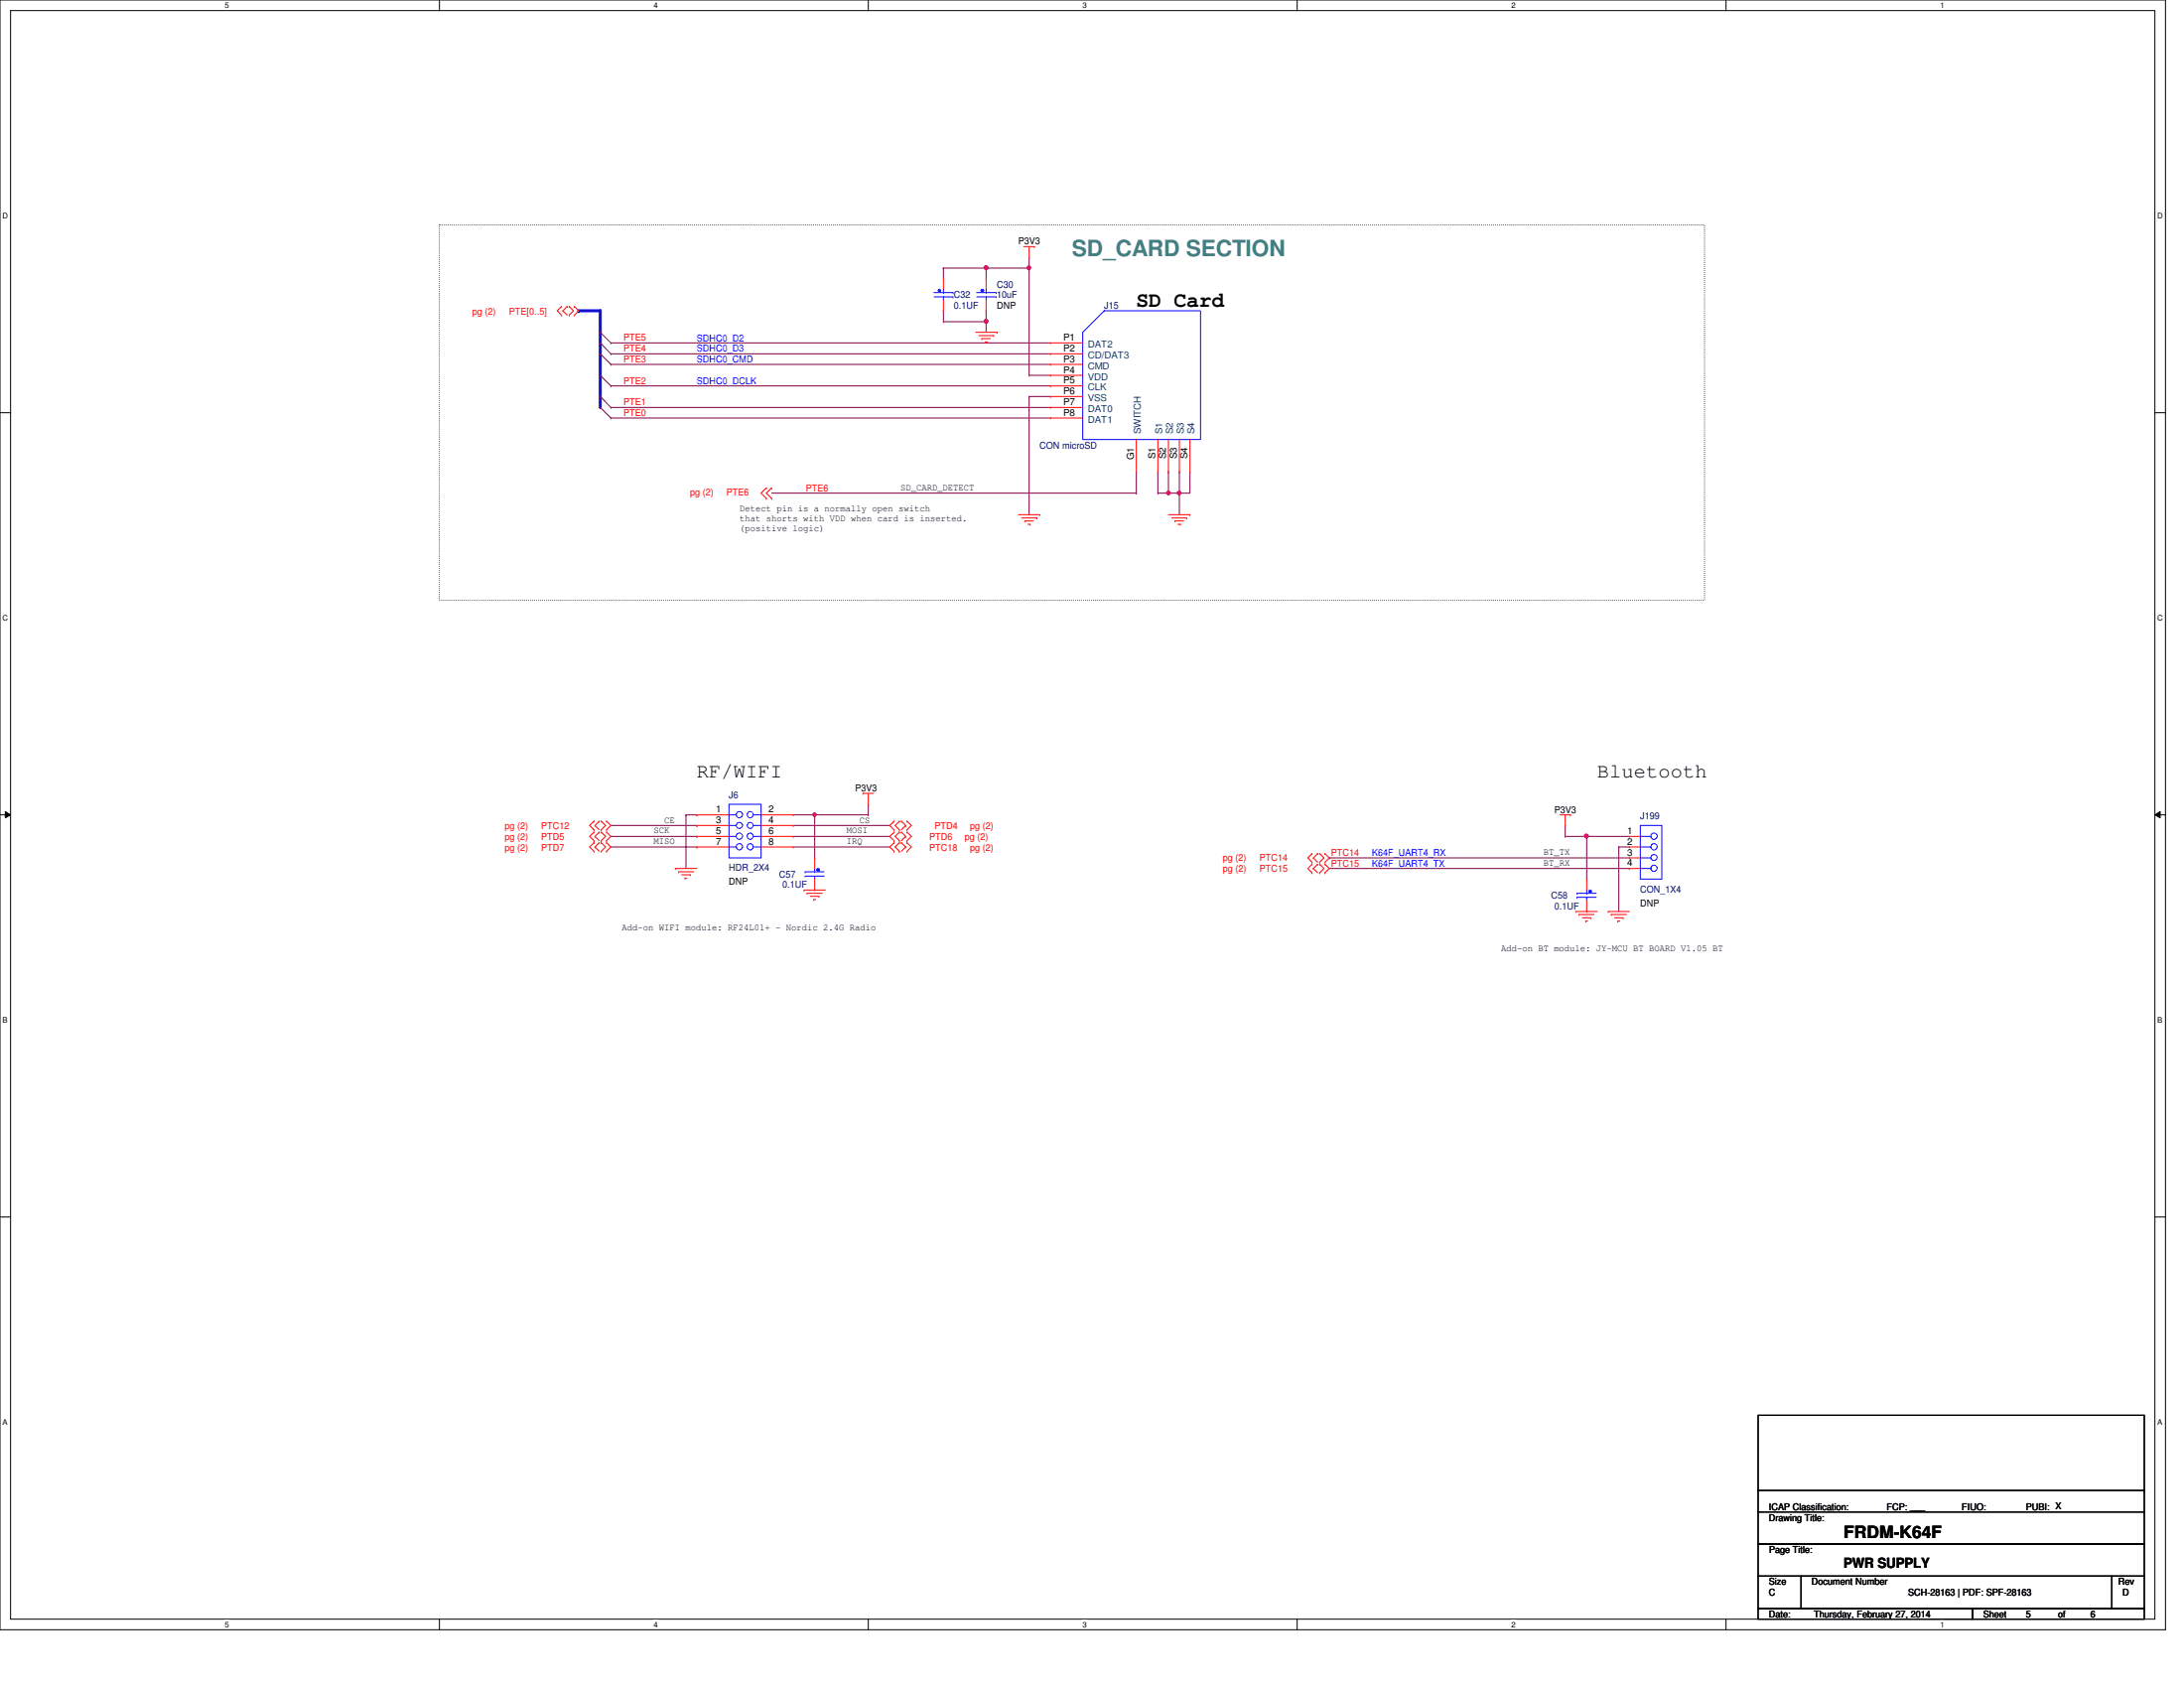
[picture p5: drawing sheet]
<svg xmlns="http://www.w3.org/2000/svg" width="279mm" height="216mm" viewBox="0 0 279 216" stroke-linecap="round" stroke-linejoin="round" font-family="sans-serif">
<path d="M0 0h277v208.4h-277zM1.4 1.4h274.3v205.7h-274.3z" fill="none" stroke="#000" stroke-width=".13"/>
<g fill="#fff">
<path d="M28.8 .1h.5v1.1h-.5z"/>
<path d="M28.8 207.2h.5v1.1h-.5z"/>
</g>
<path d="M56.2 0v1.4M56.2 207.1v1.3" fill="none" stroke="#000" stroke-width=".13"/>
<g fill="#fff">
<path d="M83.7 .1h.5v1.1h-.5z"/>
<path d="M83.7 207.2h.5v1.1h-.5z"/>
</g>
<path d="M111.1 0v1.4M111.1 207.1v1.3" fill="none" stroke="#000" stroke-width=".13"/>
<g fill="#fff">
<path d="M138.5 .1h.6v1.1h-.6z"/>
<path d="M138.5 207.2h.6v1.1h-.6z"/>
</g>
<path d="M165.9 0v1.4M165.9 207.1v1.3" fill="none" stroke="#000" stroke-width=".13"/>
<g fill="#fff">
<path d="M193.4 .1h.5v1.1h-.5z"/>
<path d="M193.4 207.2h.5v1.1h-.5z"/>
</g>
<path d="M220.8 0v1.4M220.8 207.1v1.3" fill="none" stroke="#000" stroke-width=".13"/>
<g fill="#fff">
<path d="M248.2 .1h.6v1.1h-.6z"/>
<path d="M248.2 207.2h.6v1.1h-.6z"/>
<path d="M.3 27.1h.8v1.1h-.8z"/>
<path d="M276 27.1h.7v1.1h-.7z"/>
<path d="M.3 78.5h.8v1.1h-.8z"/>
<path d="M276 78.5h.7v1.1h-.7z"/>
</g>
<path d="M0 52.8h1.4M275.7 52.8h1.3" fill="none" stroke="#000" stroke-width=".13"/>
<g fill="#fff">
<path d="M.3 129.9h.7v1.1h-.7z"/>
<path d="M276 129.9h.6v1.1h-.6z"/>
</g>
<path d="M0 104.2h1.4M.7 103.8l.7 .4-.7 .4zM275.7 104.2l.7-.4v.8zM275.7 104.2h1.3" fill="none" stroke="#000" stroke-width=".13"/>
<path d="M.7 103.8l.7 .4-.7 .4zM275.7 104.2l.7-.4v.8z" fill="#000"/>
<g fill="#fff">
<path d="M.3 181.4h.7v1.1h-.7z"/>
<path d="M276 181.4h.6v1.1h-.6z"/>
</g>
<path d="M0 155.7h1.4M275.7 155.7h1.3" fill="none" stroke="#000" stroke-width=".13"/>
<path d="M56.2 28.8h161.9v48h-161.9z" fill="none" stroke="#000" stroke-width=".13" stroke-dasharray="0 .3"/>
<path d="M76.8 42.5v1.4" fill="none" stroke="#00f" stroke-width=".38"/>
<circle cx="76.8" cy="42.5" r=".19" fill="#00f"/>
<path d="M76.8 43.9v1.4" fill="none" stroke="#00f" stroke-width=".38"/>
<circle cx="76.8" cy="43.9" r=".19" fill="#00f"/>
<path d="M76.8 45.3v2.7" fill="none" stroke="#00f" stroke-width=".38"/>
<circle cx="76.8" cy="45.3" r=".19" fill="#00f"/>
<path d="M76.8 48v2.7" fill="none" stroke="#00f" stroke-width=".38"/>
<circle cx="76.8" cy="48" r=".19" fill="#00f"/>
<path d="M76.8 50.7v1.4" fill="none" stroke="#00f" stroke-width=".38"/>
<circle cx="76.8" cy="50.7" r=".19" fill="#00f"/>
<path d="M74 39.8h2.8" fill="none" stroke="#00f" stroke-width=".38"/>
<circle cx="74" cy="39.8" r=".19" fill="#00f"/>
<path d="M76.8 39.8v2.7" fill="none" stroke="#00f" stroke-width=".38"/>
<circle cx="76.8" cy="39.8" r=".19" fill="#00f"/>
<g fill="none" stroke="#800040" stroke-width=".13">
<path d="M126.2 34.3h.1M126.2 34.3h5.5M126.2 34.3v1.3M131.7 32.9h.1M131.7 34.3h.1M131.7 32.9v15.1M78.1 46.6h.1M78.1 45.3h.1M78.1 49.4h.1M78.1 43.9h.1M78.1 46.6h56.3M78.1 45.3h56.3"/>
<path d="M78.1 49.4h56.3M78.1 43.9h56.3M131.7 48h.1M131.7 48h2.7M150.9 63.1h.1M150.9 63.1v2.7"/>
</g>
<path d="M131.5 34.1l.1-.1 .2 .1v.3l-.2 .1-.1-.1z" fill-rule="evenodd" fill="#f0f"/>
<path d="M131.5 34.1l.1-.1 .2 .1v.3l-.2 .1-.1-.1z" fill="none" stroke="#f0f" stroke-width=".13"/>
<path d="M126.2 39.8h.1M126.2 39.8v1.3M150.9 60.3h.1M150.9 60.3v2.8" fill="none" stroke="#800040" stroke-width=".13"/>
<circle cx="150.8" cy="63" r=".25" fill="#f0f"/>
<circle cx="150.8" cy="63" r=".25" fill="none" stroke="#f0f" stroke-width=".13"/>
<g fill="none" stroke="#800040" stroke-width=".13">
<path d="M78.1 52.1h.1M78.1 53.5h.1M78.1 52.1h56.3M78.1 53.5h56.3M131.7 50.7h.1M131.7 50.7h2.7M131.7 50.7v15.1M145.4 60.3h.1M145.4 60.3v2.8M148.1 60.3h.1M148.1 63.1h.1M148.1 60.3v2.8"/>
<path d="M149.5 60.3h.1M149.5 60.3v2.8h-1.4M152.2 60.3h.1M152.2 60.3v2.8"/>
</g>
<circle cx="149.5" cy="63" r=".25" fill="#f0f"/>
<circle cx="149.5" cy="63" r=".25" fill="none" stroke="#f0f" stroke-width=".13"/>
<path d="M120.7 34.3h.1M120.7 34.3h5.5M98.7 63.1h46.7M145.4 63.1h.1M149.5 63.1h.1M149.5 63.1h2.7M150.9 63.1h.1" fill="none" stroke="#800040" stroke-width=".13"/>
<circle cx="126.2" cy="34.2" r=".26" fill="#f0f"/>
<circle cx="126.2" cy="34.2" r=".26" fill="none" stroke="#f0f" stroke-width=".13"/>
<path d="M120.7 34.3h.1M120.7 39.8h.1M120.7 34.3v1.3M120.7 39.8v1.3M120.7 41.1h.1M120.7 41.1h5.5" fill="none" stroke="#800040" stroke-width=".13"/>
<circle cx="126.2" cy="41.1" r=".26" fill="#f0f"/>
<circle cx="126.2" cy="41.1" r=".26" fill="none" stroke="#f0f" stroke-width=".13"/>
<path d="M126.2 41.1h.1M126.2 41.1v1.4M170.1 111.1h38.3M200.2 105.6h.1M200.2 107h.1M200.2 105.6v1.4M200.2 107h2.8M208.4 111.1h.1" fill="none" stroke="#800040" stroke-width=".13"/>
<circle cx="202.9" cy="106.9" r=".26" fill="#f0f"/>
<circle cx="202.9" cy="106.9" r=".26" fill="none" stroke="#f0f" stroke-width=".13"/>
<g fill="none" stroke="#800040" stroke-width=".13">
<path d="M78.1 105.6h11.1M78.1 107h11.1M78.1 108.3h11.1M89.2 105.6h.1M89.2 107h.1M89.2 108.3h.1M101.5 105.6h12.3M101.5 107h12.3M101.5 108.3h12.3M101.5 104.2h2.7M104.2 104.2h.1M104.2 104.2v5.5"/>
<path d="M111.1 102.9h.1M111.1 102.9v1.3M113.8 107h.1M113.8 105.6h.1M113.8 108.3h.1M170.1 109.7h.1M170.1 109.7h38.3"/>
</g>
<path d="M104 104h.4v.2v.2h-.2h-.2z" fill-rule="evenodd" fill="#f0f"/>
<path d="M104 104h.4v.2v.2h-.2h-.2z" fill="none" stroke="#f0f" stroke-width=".13"/>
<g fill="none" stroke="#800040" stroke-width=".13">
<path d="M76.8 42.5h.1M76.8 43.9h.1M76.8 45.3h.1M76.8 48h.1M76.8 50.7h.1M76.8 52.1h.1M76.8 42.5l1.3 1.4M76.8 43.9l1.3 1.4M76.8 45.3l1.3 1.3M76.8 48l1.3 1.4M76.8 50.7l1.3 1.4M76.8 52.1l1.3 1.4"/>
<path d="M87.8 104.2h.1M87.8 104.2h1.4M87.8 104.2v6.9M89.2 104.2h.1M104.2 104.2h6.9M111.1 104.2h.1M203 107h.1M203 107v5.4M203 107h5.4M207.1 108.3h.1M207.1 108.3v8.3M207.1 108.3h1.3"/>
</g>
<g fill="none" stroke="#f00" stroke-width=".13">
<path d="M71.8 39.2h.1M71.8 39.2l-.5 .6 .5 .5M72 39.8h.1M72 39.8l.6 .5M72.6 39.2h.1M72.6 39.2l-.6 .6M72.8 39.2h.1M72.8 39.2l.6 .6-.6 .5M73.5 39.2h.1M73.5 39.2l.5 .6-.5 .5M131 31.5h1.3M131.7 32.9h.1"/>
<path d="M131.7 31.5v1.4M132.3 31.5h.1M71.8 40.3h.1M72.8 40.3h.1M73.5 40.3h.1M124.8 42.5h2.8M125.2 42.9h1.9M125.6 43.3h.1M125.6 43.3h1.1M126 43.7h.3M126.3 43.7h.1M127.1 42.9h.1"/>
<path d="M127.6 42.5h.1M134.4 43.9h.1M134.4 45.3h.1M134.4 46.6h.1M134.4 48h.1M134.4 49.4h.1M134.4 50.7h.1M134.4 52.1h.1M134.4 53.5h.1M134.4 43.9h4.1M134.4 45.3h4.1M134.4 46.6h4.1"/>
<path d="M134.4 48h4.1M134.4 49.4h4.1M134.4 50.7h4.1M134.4 52.1h4.1M134.4 53.5h4.1M145.4 56.2v4.1M148.1 56.2v4.1M149.5 56.2v4.1M150.9 56.2v4.1M152.2 56.2v4.1M98 63.8h.1M98 62.4h.1"/>
<path d="M98 62.4l-.6 .7 .6 .7M98.7 63.8h.1M98.7 62.4h.1M98.7 62.4l-.7 .7 .7 .7M130.3 65.8h2.7M130.7 66.3h1.9M131.1 66.6h.1M131.1 66.6h1.1M131.5 67.1h.3M131.8 67.1h.1M132.6 66.3h.1M133 65.8h.1"/>
<path d="M145.4 60.3h.1M148.1 60.3h.1M149.5 60.3h.1M149.5 65.8h2.7M149.9 66.3h1.9M150.3 66.6h.1M150.3 66.6h1.1M150.7 67.1h.3M150.9 60.3h.1M151 67.1h.1M151.8 66.3h.1M152.2 65.8h.1"/>
<path d="M152.2 60.3h.1M76 106.1h.1M76 105h.1M76 107.5h.1M76 106.4h.1M76 108.9h.1M76 107.8h.1M76 105l-.6 .6 .6 .5M76 106.4l-.6 .6 .6 .5M76 107.8l-.6 .5 .6 .6M76.1 105.6h.1M76.1 107h.1"/>
<path d="M76.1 108.3h.1M76.1 105.6l.6 .5M76.1 107l.6 .5M76.1 108.3l.6 .6M76.7 105h.1M76.7 106.4h.1M76.7 107.8h.1M76.7 105l-.6 .6M76.7 107.8l-.6 .5M76.7 106.4l-.6 .6M76.9 105h.1M76.9 106.1h.1"/>
<path d="M76.9 106.4h.1M76.9 107.5h.1M76.9 107.8h.1M76.9 108.9h.1M76.9 105l.6 .6-.6 .5M76.9 106.4l.6 .6-.6 .5M76.9 107.8l.6 .5-.6 .6M77.6 105h.1M77.6 106.1h.1M77.6 106.4h.1M77.6 107.5h.1M77.6 107.8h.1"/>
<path d="M77.6 108.9h.1M77.6 105l.5 .6-.5 .5M77.6 106.4l.5 .6-.5 .5M77.6 107.8l.5 .5-.5 .6M86.4 111.1h.1M86.4 111.1h2.8M86.8 111.5h.1M86.8 111.5h1.9M87.2 111.9h1.1M87.6 112.3h.1M87.6 112.3h.3M88.3 111.9h.1"/>
<path d="M102.9 113.8h.1M102.9 113.8h2.7M103.3 114.3h.1M103.3 114.3h1.9M103.7 114.6h1.1M104.1 115.1h.1M104.1 115.1h.3M104.8 114.6h.1M110.4 101.5h.1M110.4 101.5h1.4M111.1 102.9h.1M111.1 101.5v1.4"/>
<path d="M114.4 106.4h.1M114.4 107.5h.1M114.4 107.8h.1M114.4 108.9h.1M114.4 105h.1M114.4 106.1h.1M114.4 106.4l-.6 .6 .6 .5M114.4 107.8l-.6 .5 .6 .6M114.4 105l-.6 .6 .6 .5M115.1 106.4h.1M115.1 107.5h.1M115.1 107.8h.1"/>
<path d="M115.1 108.9h.1M115.1 105h.1M115.1 106.1h.1M115.1 106.4l-.6 .6 .6 .5M115.1 107.8l-.6 .5 .6 .6M115.1 105l-.6 .6 .6 .5M115.3 106.4h.1M115.3 107.8h.1M115.3 105h.1M115.3 107.8l.6 .5M115.3 106.4l.6 .6M115.3 105l.6 .6"/>
<path d="M115.9 107h.1M115.9 108.3h.1M115.9 105.6h.1M115.9 107l-.6 .5M115.9 108.3l-.6 .6M115.9 105.6l-.6 .5M116 107.5h.1M116 106.4h.1M116 108.9h.1M116 107.8h.1M116 106.1h.1M116 105h.1"/>
<path d="M116 106.4l.6 .6-.6 .5M116 105l.6 .6-.6 .5M116 107.8l.6 .5-.6 .6M167.9 111.6h.1M167.9 110.5h.1M167.9 110.3h.1M167.9 109.2h.1M167.9 110.5l-.6 .6 .6 .5M167.9 109.2l-.6 .5 .6 .6M168 111.1h.1M168 109.7h.1M168 109.7l.6 .6"/>
<path d="M168 111.1l.6 .5M168.6 110.5h.1M168.6 109.2h.1M168.6 110.5l-.6 .6M168.6 109.2l-.6 .5M168.8 110.5h.1M168.8 111.6h.1M168.8 109.2h.1M168.8 110.3h.1M168.8 110.5l.6 .6-.6 .5M168.8 109.2l.6 .5-.6 .6M169.5 110.5h.1"/>
<path d="M169.5 111.6h.1M169.5 109.2h.1M169.5 110.3h.1M169.5 110.5l.6 .6-.6 .5M169.5 109.2l.6 .5-.6 .6M199.6 104.2h1.3M200.2 105.6h.1M200.2 104.2v1.4M200.9 104.2h.1M201.6 116.6h.1M201.6 116.6h2.7M202 117h.1"/>
<path d="M202 117h1.9M202.4 117.4h1.1M202.9 117.8h.1M202.9 117.8h.2M203.5 117.4h.1M205.7 116.6h.1M205.7 116.6h2.7M206.1 117h.1M206.1 117h2M206.5 117.4h1.1M207 117.8h.1M207 117.8h.2"/>
<path d="M207.6 117.4h.1"/>
</g>
<path d="M224.9 193.4h49.4v4.1h-49.4zM224.9 197.5h49.4v4.1h-49.4zM224.9 181h49.4v12.4h-49.4zM224.9 190.6h49.4M274.3 190.6h.1M224.9 201.6h5.5v4.1h-5.5zM224.9 205.7h27.4v1.4h-27.4zM230.4 201.6h39.8v4.1h-39.8zM252.3 205.7h22v1.4h-22zM270.2 201.6h4.1v4.1h-4.1z" fill="none" stroke="#000" stroke-width=".13"/>
<path d="M141.3 39.8h12.3v16.4h-15.1v-13.7zM141.3 39.8h.1M201.8 114.8h.1M201.8 114.3h.1M201.8 114.8h2.4M201.8 114.3h2.4M203 114.8h.1M203 114.8v.4" fill="none" stroke="#00f" stroke-width=".13"/>
<path d="M203.3 113.9h.3v.2l-.2 .1-.1-.1z" fill-rule="evenodd" fill="#00f"/>
<path d="M119.5 38h2.4M119.5 37.4h2.4M120.7 38h.1M120.7 38v.4M121.9 38h.1M121.9 37.4h.1M203 114.3h.1M203 113.8v.5M203.3 113.9h.3v.2l-.2 .1-.1-.1z" fill="none" stroke="#00f" stroke-width=".13"/>
<path d="M203 112.4h.1M203 116.6h.1M203 112.4v1.4M203 115.2v1.4" fill="none" stroke="#f00" stroke-width=".13"/>
<path d="M120.1 37.1h.2v.2l-.1 .1-.1-.1z" fill-rule="evenodd" fill="#00f"/>
<path d="M120.1 37.1h.2v.2l-.1 .1-.1-.1zM120.7 37.4h.1M120.7 37v.4M103 112.1h.1M103 111.5h.1M103 112.1h2.5M103 111.5h2.5M104.2 112.1h.1M104.2 112.1v.3" fill="none" stroke="#00f" stroke-width=".13"/>
<path d="M120.7 35.6h.1M120.7 39.8h.1M120.7 35.6v1.4M120.7 38.4v1.4" fill="none" stroke="#f00" stroke-width=".13"/>
<path d="M104.5 111.1h.3v.3l-.2 .1-.1-.1z" fill-rule="evenodd" fill="#00f"/>
<g fill="none" stroke="#00f" stroke-width=".13">
<path d="M124.9 38h2.5M124.9 37.4h2.5M126.2 38h.1M126.2 38v.4M127.4 38h.1M127.4 37.4h.1M93.3 102.9h4.1v6.8h-4.1zM93.3 104.2h.1M93.3 105.6h.1M93.3 107h.1M93.3 108.3h.1M93.3 104.2h.9"/>
<path d="M93.3 105.6h.9M93.3 107h.9M93.3 108.3h.9M96.4 104.2h1M96.4 105.6h1M96.4 107h1M96.4 108.3h1M97.4 105.6h.1M97.4 104.2h.1M97.4 107h.1M97.4 108.3h.1M104.2 111.5h.1"/>
<path d="M104.2 111.1v.4M104.5 111.1h.3v.3l-.2 .1-.1-.1z"/>
<circle cx="94.6" cy="108.3" r=".4"/>
<circle cx="94.6" cy="104.2" r=".4"/>
<circle cx="94.6" cy="106.9" r=".4"/>
<circle cx="94.6" cy="105.6" r=".39"/>
<circle cx="96" cy="108.3" r=".39"/>
<circle cx="96" cy="106.9" r=".39"/>
<circle cx="96" cy="104.2" r=".39"/>
<circle cx="96" cy="105.6" r=".38"/>
</g>
<g fill="none" stroke="#f00" stroke-width=".13">
<path d="M89.2 104.2h.1M89.2 105.6h.1M89.2 107h.1M89.2 108.3h.1M89.2 104.2h4.1M89.2 105.6h4.1M89.2 107h4.1M89.2 108.3h4.1M97.4 104.2h4.1M97.4 105.6h4.1M97.4 107h4.1M97.4 108.3h4.1"/>
<path d="M101.5 104.2h.1M101.5 105.6h.1M101.5 107h.1M101.5 108.3h.1M104.2 109.7h.1M104.2 113.8h.1M104.2 109.7v1.4M104.2 112.4v1.4"/>
</g>
<path d="M125.5 37.1h.3v.2l-.2 .1-.1-.1z" fill-rule="evenodd" fill="#00f"/>
<g fill="none" stroke="#00f" stroke-width=".13">
<path d="M125.5 37.1h.3v.2l-.2 .1-.1-.1zM126.2 37.4h.1M126.2 37v.4M209.8 105.6h2.8v6.8h-2.8zM209.8 107h1.4M209.8 108.3h1.4M209.8 109.7h1.4M209.8 111.1h1.4M211.2 107h.1M211.2 108.3h.1M211.2 109.7h.1M211.2 111.1h.1"/>
<circle cx="211.6" cy="108.3" r=".4"/>
<circle cx="211.6" cy="106.9" r=".4"/>
<circle cx="211.6" cy="111.1" r=".4"/>
<circle cx="211.6" cy="109.7" r=".39"/>
</g>
<path d="M126.2 35.6h.1M126.2 39.8h.1M126.2 35.6v1.4M126.2 38.4v1.4M208.4 107h.1M208.4 108.3h.1M208.4 109.7h.1M208.4 111.1h.1M208.4 107h1.4M208.4 108.3h1.4M208.4 109.7h1.4M208.4 111.1h1.4" fill="none" stroke="#f00" stroke-width=".13"/>
<path d="M131.5 34.1l.1-.1 .2 .1v.3l-.2 .1-.1-.1z" fill-rule="evenodd" fill="#f0f"/>
<path d="M131.5 34.1l.1-.1 .2 .1v.3l-.2 .1-.1-.1z" fill="none" stroke="#f0f" stroke-width=".13"/>
<circle cx="150.8" cy="63" r=".25" fill="#f0f"/>
<circle cx="150.8" cy="63" r=".25" fill="none" stroke="#f0f" stroke-width=".13"/>
<circle cx="149.5" cy="63" r=".25" fill="#f0f"/>
<circle cx="149.5" cy="63" r=".25" fill="none" stroke="#f0f" stroke-width=".13"/>
<circle cx="126.2" cy="34.2" r=".26" fill="#f0f"/>
<circle cx="126.2" cy="34.2" r=".26" fill="none" stroke="#f0f" stroke-width=".13"/>
<circle cx="126.2" cy="41.1" r=".26" fill="#f0f"/>
<circle cx="126.2" cy="41.1" r=".26" fill="none" stroke="#f0f" stroke-width=".13"/>
<circle cx="202.9" cy="106.9" r=".26" fill="#f0f"/>
<circle cx="202.9" cy="106.9" r=".26" fill="none" stroke="#f0f" stroke-width=".13"/>
<path d="M104 104h.4v.2v.2h-.2h-.2z" fill-rule="evenodd" fill="#f0f"/>
<path d="M104 104h.4v.2v.2h-.2h-.2z" fill="none" stroke="#f0f" stroke-width=".13"/>
<text font-size="2.9" fill="#408080" x="137.2" y="32.8">SD_CARD SECTION</text>
<text font-size="2.7" x="145.4" y="39.3">SD Card</text>
<g font-size="2.6">
<text x="89.2" y="99.4">RF/WIFI</text>
<text x="204.3" y="99.4">Bluetooth</text>
</g>
<text font-size="2.2" x="235.9" y="196.8">FRDM-K64F</text>
<text font-size="1.8" x="235.9" y="200.5">PWR SUPPLY</text>
<g font-size="1.2">
<text x="130.3" y="31.3">P3V3</text>
<text x="127.6" y="39.5">DNP</text>
<text x="136.1" y="43.6">P1</text>
<text x="136.1" y="45">P2</text>
<text x="136.1" y="46.3">P3</text>
<text x="136.1" y="47.7">P4</text>
<text x="136.1" y="49.1">P5</text>
<text x="136.1" y="50.4">P6</text>
<text x="136.1" y="51.8">P7</text>
<text x="136.1" y="53.2">P8</text>
<text x="145.1" y="58.8" transform="rotate(-90 145.1 58.8)">G1</text>
<text x="147.8" y="58.7" transform="rotate(-90 147.8 58.7)">S1</text>
<text x="149.2" y="58.7" transform="rotate(-90 149.2 58.7)">S2</text>
<text x="150.6" y="58.7" transform="rotate(-90 150.6 58.7)">S3</text>
<text x="151.9" y="58.7" transform="rotate(-90 151.9 58.7)">S4</text>
<text x="94.6" y="65.4">Detect pin is a normally open switch</text>
<text x="115.2" y="62.7">SD_CARD_DETECT</text>
<text x="94.6" y="66.7">that shorts with VDD when card is inserted.</text>
<text x="94.6" y="67.9">(positive logic)</text>
<text x="109.4" y="101.3">P3V3</text>
<text x="83.7" y="106.6">SCK</text>
<text x="83.7" y="108">MISO</text>
<text x="85" y="105.2">CE</text>
<text x="91.6" y="103.9">1</text>
<text x="91.6" y="105.3">3</text>
<text x="91.6" y="106.7">5</text>
<text x="98.3" y="103.9">2</text>
<text x="98.3" y="105.3">4</text>
<text x="98.3" y="106.7">6</text>
<text x="108.3" y="106.6">MOSI</text>
<text x="108.3" y="108">IRQ</text>
<text x="110" y="105.2">CS</text>
<text x="198.9" y="104">P3V3</text>
<text x="208.2" y="106.7">1</text>
<text x="91.6" y="108">7</text>
<text x="93.3" y="113.2">DNP</text>
<text x="98.3" y="108">8</text>
<text x="197.5" y="109.3">BT_TX</text>
<text x="197.5" y="110.7">BT_RX</text>
<text x="208.2" y="108">2</text>
<text x="208.2" y="109.4">3</text>
<text x="208.2" y="110.8">4</text>
<text x="79.5" y="119">Add-on WIFI module: RF24L01+ - Nordic 2.4G Radio</text>
<text x="209.8" y="115.9">DNP</text>
<text x="192" y="121.7">Add-on BT module: JY-MCU BT BOARD V1.05 BT</text>
<text x="226.3" y="194.5">Drawing Title:</text>
<text x="226.3" y="193.2">ICAP Classification:</text>
<text x="241.4" y="193.2">FCP: ___</text>
<text x="251" y="193.2">FIUO: ___</text>
<text x="259.2" y="193.2">PUBI: X</text>
<text x="226.3" y="202.7">Size</text>
<text x="226.3" y="198.6">Page Title:</text>
<text x="231.8" y="202.7">Document Number</text>
<text x="271" y="202.7">Rev</text>
<text x="226.3" y="206.9">Date:</text>
<text x="226.3" y="204.1">C</text>
<text x="232.1" y="206.9">Thursday, February 27, 2014</text>
<text x="244.1" y="204.1">SCH-28163 | PDF: SPF-28163</text>
<text x="253.7" y="206.9">Sheet</text>
<text x="259.2" y="206.9">5</text>
<text x="263.3" y="206.9">of</text>
<text x="267.5" y="206.9">6</text>
<text x="271.6" y="204.1">D</text>
</g>
<g font-size="1.2" fill="#f00">
<text x="60.5" y="40.2">pg (2)</text>
<text x="65.2" y="40.2">PTE[0..5]</text>
<text x="79.8" y="46.4">PTE3</text>
<text x="79.8" y="45">PTE4</text>
<text x="79.8" y="43.6">PTE5</text>
<text x="79.8" y="49.1">PTE2</text>
<text x="79.8" y="51.9">PTE1</text>
<text x="79.8" y="53.2">PTE0</text>
<text x="88.3" y="63.4">pg (2)</text>
<text x="93" y="63.4">PTE6</text>
<text x="103.1" y="62.8">PTE6</text>
<text x="64.6" y="106">pg (2)</text>
<text x="64.6" y="107.4">pg (2)</text>
<text x="69.3" y="106">PTC12</text>
<text x="69.3" y="107.4">PTD5</text>
<text x="118.9" y="107.4">PTD6</text>
<text x="119.6" y="106">PTD4</text>
<text x="123.4" y="107.4">pg (2)</text>
<text x="124.1" y="106">pg (2)</text>
<text x="64.6" y="108.8">pg (2)</text>
<text x="69.3" y="108.8">PTD7</text>
<text x="118.9" y="108.8">PTC18</text>
<text x="124.1" y="108.8">pg (2)</text>
<text x="156.5" y="111.5">pg (2)</text>
<text x="156.5" y="110.2">pg (2)</text>
<text x="161.2" y="111.5">PTC15</text>
<text x="161.2" y="110.2">PTC14</text>
<text x="170.3" y="110.8">PTC15</text>
<text x="170.3" y="109.5">PTC14</text>
</g>
<g font-size="1.2" fill="#000080">
<text x="122" y="38.1">C32</text>
<text x="122" y="39.5">0.1UF</text>
<text x="127.6" y="36.8">C30</text>
<text x="127.6" y="38.1">10uF</text>
<text x="141.3" y="39.5">J15</text>
<text x="133" y="57.4">CON microSD</text>
<text x="93.3" y="102.1">J6</text>
<text x="209.8" y="104.8">J199</text>
<text x="93.3" y="111.4">HDR_2X4</text>
<text x="99.7" y="112.2">C57</text>
<text x="100.1" y="113.6">0.1UF</text>
<text x="198.5" y="115">C58</text>
<text x="198.9" y="116.3">0.1UF</text>
<text x="209.8" y="114.1">CON_1X4</text>
</g>
<g font-size="1.2" fill="#00f">
<text x="89.2" y="46.4">SDHC0_CMD</text>
<text x="89.2" y="45">SDHC0_D3</text>
<text x="89.2" y="43.6">SDHC0_D2</text>
<text x="89.2" y="49.1">SDHC0_DCLK</text>
<text x="175.6" y="110.9">K64F_UART4_TX</text>
<text x="175.6" y="109.5">K64F_UART4_RX</text>
</g>
<g font-size="1.2" fill="#004080">
<text x="139.2" y="44.4">DAT2</text>
<text x="139.2" y="45.8">CD/DAT3</text>
<text x="139.2" y="47.2">CMD</text>
<text x="139.2" y="48.6">VDD</text>
<text x="139.2" y="50">CLK</text>
<text x="139.2" y="51.3">VSS</text>
<text x="139.2" y="52.7">DAT0</text>
<text x="139.2" y="54.1">DAT1</text>
<text x="146" y="55.5" transform="rotate(-90 146 55.5)">SWITCH</text>
<text x="148.7" y="55.5" transform="rotate(-90 148.7 55.5)">S1</text>
<text x="150.1" y="55.5" transform="rotate(-90 150.1 55.5)">S2</text>
<text x="151.5" y="55.5" transform="rotate(-90 151.5 55.5)">S3</text>
<text x="152.8" y="55.5" transform="rotate(-90 152.8 55.5)">S4</text>
</g>
<g font-size="1">
<text x="28.8" y="1">5</text>
<text x="83.7" y="1">4</text>
<text x="138.5" y="1">3</text>
<text x="193.4" y="1">2</text>
<text x="248.2" y="1">1</text>
<text x=".3" y="27.9">D</text>
<text x="276" y="27.9">D</text>
<text x=".3" y="79.4">C</text>
<text x="276" y="79.4">C</text>
<text x=".3" y="130.8">B</text>
<text x="276" y="130.8">B</text>
<text x=".3" y="182.2">A</text>
<text x="276" y="182.2">A</text>
<text x="28.8" y="208.1">5</text>
<text x="83.7" y="208.1">4</text>
<text x="138.5" y="208.1">3</text>
<text x="193.4" y="208.1">2</text>
<text x="248.2" y="208.1">1</text>
</g>
</svg>
